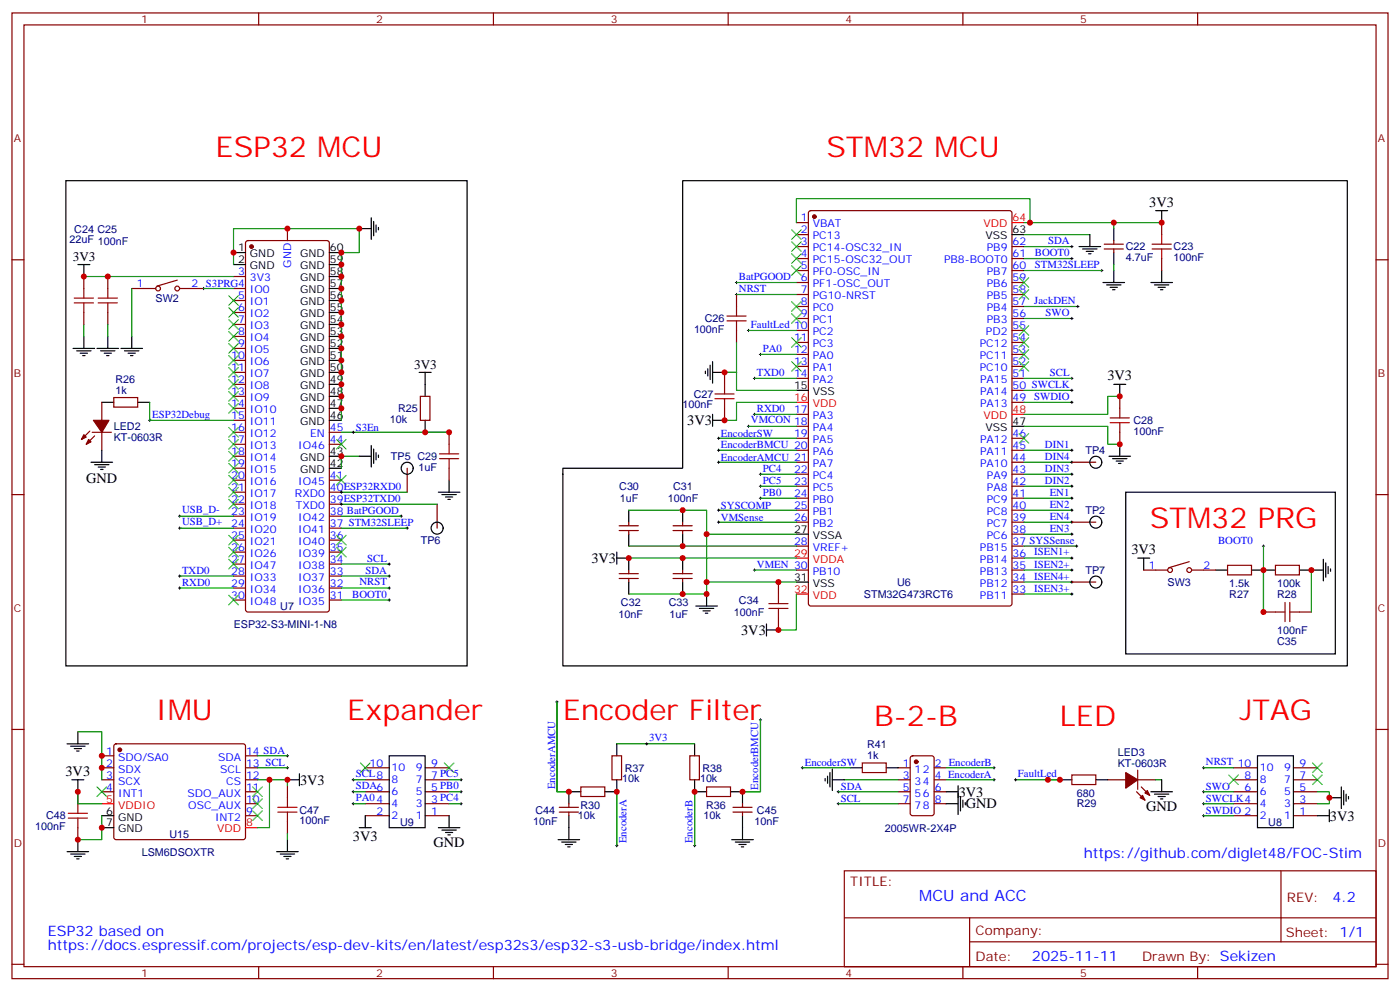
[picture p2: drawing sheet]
<svg xmlns="http://www.w3.org/2000/svg" width="412mm" height="292mm" viewBox="0 0 412 292" stroke-linecap="round" stroke-linejoin="round" font-family="sans-serif">
<g fill="none" stroke="#870000" stroke-width=".35">
<path d="M3.5 3.8h405.4v284.3h-405.4zM7.1 7.3h398.2v277.3h-398.2zM76.2 3.8v3.5M145.3 3.8v3.5M214.5 3.8v3.5M283.6 3.8v3.5M352.8 3.8v3.5M3.5 76.5h3.6M72.6 71l.4-.2h23.3l.7 .5v108.2l-.2 .5-.5 .2h-23.3l-.5-.2-.2-.5v-108zM84.7 67.3v3.5M234.6 65.5h3.5M234.6 69.1h3.5"/>
<path d="M234.6 72.6h3.5M234.6 76.1h3.5M234.6 79.7h3.5M238.4 62.2l.4-.2h58.6l.6 .4 .1 115.3-.5 .7h-58.8l-.6-.4-.1-115.3zM298.1 72.6h3.5M298.1 76.1h3.5M298.1 79.7h3.5M325.3 73.3h5.6M325.3 71.9h5.6M328.1 70.8v1.1M328.1 73.3v1.1M342.2 65.5v3.6"/>
<path d="M342.2 76.1v3.6M405.3 76.5h3.6M24.7 81.4v3.5M24.7 92v3.5M31.7 81.4v3.5M31.7 92v3.5M38.8 84.9h7.1M52.2 82.5l-6 1.7M52.9 84.9h7.1M68.8 81.4h3.5M68.8 84.9h3.5M68.8 88.5h3.5"/>
<path d="M68.8 92h3.5M68.8 95.5h3.5M68.8 99.1h3.5M217 86.7v3.5M217 97.3v3.5M234.6 83.2h3.5M234.6 86.7h3.5M234.6 90.2h3.5M234.6 93.8h3.5M234.6 97.3h3.5M298.1 83.2h3.5M298.1 86.7h3.5"/>
<path d="M298.1 90.2h3.5M298.1 93.8h3.5M298.1 97.3h3.5M30 118.5v5.3M33.5 117.1h7.1v2.8h-7.1zM68.8 102.6h3.5M68.8 106.1h3.5M68.8 109.6h3.5M68.8 113.2h3.5M68.8 116.7h3.5M123.8 116.7h2.8v7.1h-2.8zM213.4 109.6v3.6"/>
<path d="M234.6 100.8h3.5M234.6 104.4h3.5M234.6 107.9h3.5M234.6 111.4h3.5M298.1 100.8h3.5M298.1 104.4h3.5M298.1 107.9h3.5M298.1 111.4h3.5M298.1 118.5h3.5M298.1 114.9h3.5M329.8 116.7v3.5M26.5 126.9l-2.5 2.5"/>
<path d="M27.2 127.3h5.6M27.9 128.3l-2.5 2.5M30 127.3v5.3M68.8 120.2h3.5M68.8 123.8h3.5M68.8 127.3h3.5M68.8 130.8h3.5M68.8 134.3h3.5M68.8 137.9h3.5M97 127.3h3.5M97 130.8h3.5M119.9 137.9v7"/>
<path d="M132.3 127.3v3.5M132.3 137.9v3.5M213.4 120.2v3.6M234.6 122h3.5M234.6 125.5h3.5M234.6 129h3.5M234.6 132.6h3.5M234.6 136.1h3.5M234.6 139.6h3.5M298.1 129h3.5M298.1 132.6h3.5M298.1 136.1h3.5"/>
<path d="M298.1 139.6h3.5M315.7 136.1h7.1M329.8 127.3v3.5M3.5 145.6h3.6M68.8 141.4h3.5M68.8 144.9h3.5M68.8 148.4h3.5M68.8 152h3.5M68.8 155.5h3.5M68.8 159h3.5M97 141.4h3.5M97 144.9h3.5"/>
<path d="M97 148.4h3.5M97 152h3.5M97 155.5h3.5M97 159h3.5M128.8 148.4v7.1M182.4 154.8h5.6M182.4 156.2h5.6M185.2 153.7v1.1M185.2 156.2v1.1M198.3 154.8h5.6M198.3 156.2h5.6M201.1 153.7v1.1"/>
<path d="M201.1 156.2v1.1M234.6 143.2h3.5M234.6 146.7h3.5M234.6 150.2h3.5M234.6 153.7h3.5M298.1 143.2h3.5M298.1 146.7h3.5M298.1 150.2h3.5M298.1 153.7h3.5M298.1 157.3h3.5M315.7 153.7h7.1M405.3 145.6h3.6"/>
<path d="M68.8 162.6h3.5M68.8 166.1h3.5M68.8 169.6h3.5M68.8 173.1h3.5M68.8 176.7h3.5M97 162.6h3.5M97 166.1h3.5M97 169.6h3.5M97 173.1h3.5M97 176.7h3.5M182.4 168.9h5.6M182.4 170.3h5.6"/>
<path d="M185.2 167.9v1M185.2 170.3v1.1M198.3 168.9h5.6M198.3 170.3h5.6M201.1 167.9v1M201.1 170.3v1.1M229.3 171.4v3.5M234.6 160.8h3.5M234.6 167.9h3.5M298.1 160.8h3.5M298.1 167.9h3.5M298.1 174.9h3.5"/>
<path d="M298.1 171.4h3.5M298.1 164.3h3.5M315.7 171.4h7.1M336.9 167.9h7.1M350.3 165.4l-6 1.7M351 167.9h7.1M361.6 166.4h7.1v2.9h-7.1zM375.7 166.4h7.1v2.9h-7.1zM229.3 182v3.5M372.2 180.2h3.5M382.8 180.2h3.5M3.5 214.8h3.6"/>
<path d="M33.7 219.2l.5-.2h37.4l.5 .2 .2 .5v27.1l-.7 .4h-37.7l-.4-.7v-26.8zM405.3 214.8h3.6M22.9 233.1v3.5M30 226.1h3.5M30 229.6h3.5M30 233.1h3.5M30 222.5h3.5M72.3 226.1h3.5M72.3 229.6h3.5M72.3 233.1h3.5M72.3 236.6h3.5M72.3 222.5h3.5"/>
<path d="M84.7 231.4v3.5M107.6 226.1h7.1M107.6 229.6h7.1M107.6 233.1h7.1M107.6 236.6h7.1M125.2 226.1h7.1M125.2 229.6h7.1M125.2 233.1h7.1M125.2 236.6h7.1M164.7 237.7h5.7M164.7 239.1h5.7M167.6 236.6v1.1"/>
<path d="M167.6 239.1v1.1M171.1 231.7h7.1v2.8h-7.1zM180.3 222.5h2.8v7.1h-2.8zM203.2 222.5h2.8v7.1h-2.8zM208.1 231.7h7.1v2.8h-7.1zM215.9 237.7h5.6M215.9 239.1h5.6M218.7 236.6v1.1M218.7 239.1v1.1M254 224.6h7.1v2.9h-7.1zM264.6 226.1h3.5M264.6 229.6h3.5"/>
<path d="M264.6 233.1h3.5M264.6 236.6h3.5M268.3 222.7l.5-.2h5.7l.6 .5 .1 16.5-.5 .6-5.9 .1-.6-.5-.1-16.5zM275.2 226.1h3.5M275.2 229.6h3.5M275.2 233.1h3.5M275.2 236.6h3.5M315.7 228.2h7.1v2.8h-7.1zM326.3 229.6h5.3M334.8 233.1l2.5 2.5M335.1 229.6h5.3M335.1 226.8v5.6"/>
<path d="M336.2 231.7l2.5 2.5M363.4 226.1h7M363.4 229.6h7M363.4 233.1h7M363.4 236.6h7M381 226.1h7.1M381 229.6h7.1M381 233.1h7.1M381 236.6h7.1M22.9 243.7v3.5M72.3 240.2h3.5M84.7 241.9v3.6"/>
<path d="M107.6 240.2h7.1M125.2 240.2h7.1M248.7 256.4h156.6v28.2h-156.6zM363.4 240.2h7M377.3 256.4v20.9M381 240.2h7.1M248.7 270.2h156.5M285.6 277.3h119.6M285.6 270.2v14.2M3.5 283.9h3.6M76.2 284.6v3.5M145.3 284.6v3.5"/>
<path d="M214.5 284.6v3.5M283.6 284.6v3.5M352.8 284.6v3.5M405.3 283.9h3.6"/>
<circle cx="46.6" cy="84.9" r=".71"/>
<circle cx="52.2" cy="84.9" r=".71"/>
<circle cx="344.7" cy="167.9" r=".71"/>
<circle cx="350.3" cy="167.9" r=".71"/>
</g>
<g fill="#870000" stroke="#870000" stroke-width=".35">
<path d="M337.3 233.5l.7-.7 .7 1.4z"/>
<path d="M335.8 234.9l.7-.7 .8 1.4z"/>
<path d="M331.6 227.5l3.5 2.1-3.5 2.5z"/>
<path d="M26.1 129.4l.7 .7-1.4 .7z"/>
<path d="M24.7 128l.7 .7-1.4 .7z"/>
<path d="M27.5 123.8h4.6l-2.1 3.5z"/>
<circle cx="239.9" cy="63.8" r=".53"/>
<circle cx="74.1" cy="72.6" r=".53"/>
<circle cx="269.9" cy="224.3" r=".53"/>
<circle cx="35.3" cy="220.8" r=".53"/>
</g>
<g fill="none" stroke="#000" stroke-width=".35">
<path d="M19.4 53.2h118.2v142.9h-118.2zM201.1 53.2h195.8v142.9h-231.1v-58.2h35.3zM22.9 77.9h3.6M24.7 77.9v3.5M68.8 77.9h3.5M68.8 74.4h3.5M97 77.9h3.5M97 74.4h3.5M105.8 67.3h3.6M109.4 64.1v6.4M110.1 65.2v4.2M110.8 66.3v2.1"/>
<path d="M111.5 67v.7M298.1 69.1h3.5M317.9 72.6h6.3M318.9 73.3h4.2M320 74h2.1M320.7 74.7h.7M321 69.1v3.5M328.1 67.3v3.5M328.1 74.4v3.5M328.1 79.7v3.5M340.4 62h3.6M342.2 62v3.5"/>
<path d="M342.2 79.7v3.5M24.7 99.1v3.5M31.7 99.1v3.5M38.8 99.1v3.5M97 99.1h3.5M97 95.5h3.5M97 92h3.5M97 88.5h3.5M97 84.9h3.5M97 81.4h3.5M324.9 83.2h6.4M326 83.9h4.2"/>
<path d="M327 84.6h2.1M327.7 85.3h.7M339 83.2h6.4M340.1 83.9h4.2M341.1 84.6h2.2M341.8 85.3h.7M21.5 102.6h6.4M22.6 103.3h4.2M23.6 104h2.2M24.3 104.7h.7M28.6 102.6h6.3M29.6 103.3h4.3"/>
<path d="M30 118.5h3.5M30.7 104h2.1M31.4 104.7h.7M35.6 102.6h6.4M36.7 103.3h4.2M37.7 104h2.2M38.5 104.7h.7M40.6 118.5h3.5M97 113.2h3.5M97 116.7h3.5M97 109.6h3.5M97 106.1h3.5"/>
<path d="M97 102.6h3.5M123.5 109.6h3.5M125.2 109.6v7.1M207.8 109.3v.7M208.5 108.6v2.1M209.2 107.5v4.3M209.9 109.6h3.5M209.9 106.5v6.3M234.6 114.9h3.5M328.1 113.2h3.5M329.8 113.2v3.5M26.8 136.1h6.4"/>
<path d="M27.9 136.8h4.2M28.9 137.5h2.1M29.6 138.2h.7M30 132.6v3.5M97 137.9h3.5M97 134.3h3.5M97 123.8h3.5M97 120.2h3.5M105.8 134.3h3.6M109.4 131.2v6.3M110.1 132.2v4.3M110.8 133.3v2.1"/>
<path d="M111.5 134v.7M125.2 123.8v3.5M209.9 123.8h3.5M209.9 122v3.5M298.1 125.5h3.5M326.7 134.3h6.3M327.7 135h4.3M328.8 135.7h2.1M329.5 136.5h.7M329.8 130.8v3.5M129.1 144.9h6.4M130.2 145.6h4.2"/>
<path d="M131.2 146.3h2.1M131.9 147h.7M132.3 141.4v3.5M185.2 150.2v3.5M185.2 157.3v3.5M201.1 150.2v3.5M201.1 157.3v3.5M234.6 157.3h3.5M331.6 144.9h61.7v47.6h-61.7zM181.7 164.3h3.5v3.6M181.7 162.6v3.5M185.2 171.4v3.5"/>
<path d="M201.1 164.3v3.6M201.1 171.4v3.5M205 178.4h6.3M206 179.1h4.3M207.1 179.8h2.1M208.1 174.9v3.5M234.6 171.4h3.5M335.1 164.3h3.6M336.9 164.3v3.6M358.1 167.9h3.5M368.7 167.9h7M382.8 167.9h7"/>
<path d="M389.8 164.7v6.3M390.5 165.7v4.3M391.2 166.8v2.1M391.9 167.5v.7M207.8 180.6h.7M225.8 185.5h3.5M225.8 183.7v3.6M19.8 219h6.3M20.8 219.7h4.2M22.9 215.5v3.5M181.7 219v3.5M204.6 219v3.5"/>
<path d="M21.2 229.6h3.5M21.9 220.4h2.1M22.6 221.1h.7M22.9 229.6v3.5M84.7 229.6h3.5M88.2 227.8v3.6M114.7 222.5h10.5v21.2h-10.5zM171.1 233.1h-3.5v3.5M181.7 229.6v3.5h-3.5M204.6 229.6v3.5h3.5M215.2 233.1h3.5v3.5M243.1 229.2v.7"/>
<path d="M243.8 228.5v2.1M244.5 227.5v4.2M245.2 229.6h3.5M245.2 226.4v6.4M250.5 226.1h3.5M261.1 226.1h3.5M278.7 233.1h3.5M278.7 236.6h3.5M282.2 231.4v8.4M282.9 234.5v4.3M283.6 235.6v2.1M284.3 236.3v.7"/>
<path d="M312.2 229.6h3.5M322.8 229.6h3.5M339 233.1h6.4M340.1 233.8h4.2M341.1 234.5h2.2M341.8 235.2h.7M342.2 229.6v3.5M370.4 222.5h10.6v21.2h-10.6zM391.6 238.4v3.5M391.6 234.9h3.5M395.1 231.7v6.4M395.8 232.8v4.2"/>
<path d="M396.5 233.8v2.1M397.2 234.5v.7M19.8 250.8h6.3M20.8 251.5h4.2M21.9 252.2h2.1M22.6 252.9h.7M22.9 247.2v3.6M30 240.2h3.5M30 243.7h3.5M81.5 250.8h6.3M82.5 251.5h4.3M83.6 252.2h2.1"/>
<path d="M84.3 252.9h.7M84.7 247.2v3.6M105.8 243.7h3.6M107.6 240.2v3.5M129.1 243.7h6.4M130.2 244.4h4.2M131.2 245.1h2.1M131.9 245.8h.7M132.3 240.2v3.5M164.4 247.2h6.3M165.5 247.9h4.2M166.5 248.6h2.1"/>
<path d="M167.2 249.3h.7M167.6 240.2v7M215.5 247.2h6.4M216.6 247.9h4.2M217.7 248.6h2.1M218.4 249.3h.7M218.7 240.2v7M388.1 240.2h3.5"/>
<circle cx="119.9" cy="137.9" r="1.76"/>
<circle cx="322.8" cy="136.1" r="1.76"/>
<circle cx="128.8" cy="155.5" r="1.76"/>
<circle cx="322.8" cy="153.7" r="1.76"/>
<circle cx="322.8" cy="171.4" r="1.76"/>
</g>
<path d="M298.1 65.5h3.5M234.6 118.5h3.5M298.1 122h3.5M234.6 164.3h3.5M234.6 174.9h3.5M30 236.6h3.5M72.3 243.7h3.5" fill="none" stroke="#f00" stroke-width=".35"/>
<g fill="none" stroke="#000" stroke-width=".29">
<path d="M315.4 76.1h.7M315.4 72.6h.7M315.7 72.2v.8M315.7 75.8v.7M324.2 79.7h.7M324.6 79.3v.7M59.6 84.9h.7M60 84.6v.7M216.6 86.7h.7M216.6 83.2h.7M217 82.8v.7M217 86.4v.7"/>
<path d="M220.1 97.3h.7M220.5 96.9v.7M315.4 93.8h.7M315.7 93.4v.7M317.1 90.2h.8M317.5 89.9v.7M221.9 111.4h.7M222.2 111.1v.7M223.7 104.4h.7M224 104v.7M315.4 118.5h.7M315.4 114.9h.7"/>
<path d="M315.4 111.4h.7M315.7 111.1v.7M315.7 114.6v.7M315.7 118.1v.7M43.7 123.8h.7M44.1 123.4v.7M103.7 127.3h.7M104.1 126.9v.7M211.3 132.6h.7M211.3 136.1h.7M211.3 129h.7M211.7 128.7v.7"/>
<path d="M211.7 132.2v.7M211.7 135.7v.8M220.1 125.5h.7M220.5 125.2v.7M221.9 122h.7M222.2 121.6v.7M223.7 139.6h.7M224 139.3v.7M315.4 132.6h.7M315.4 136.1h.7M315.4 139.6h.7M315.7 132.2v.7"/>
<path d="M315.7 135.7v.8M315.7 139.3v.7M52.6 152h.7M52.6 155.5h.7M52.9 151.6v.7M52.9 155.2v.7M100.2 144.9h.7M100.2 148.4h.7M100.5 144.6v.7M100.5 148.1v.7M117.8 152h.7M118.2 151.6v.7"/>
<path d="M119.6 155.5h.7M119.9 155.2v.7M211.3 153.7h.7M211.3 150.2h.7M211.7 149.9v.7M211.7 153.4v.7M223.7 146.7h.7M223.7 143.2h.7M224 142.8v.7M224 146.3v.7M315.4 153.7h.7M315.4 150.2h.7"/>
<path d="M315.4 157.3h.7M315.4 146.7h.7M315.4 143.2h.7M315.7 142.8v.7M315.7 146.3v.7M315.7 149.9v.7M315.7 153.4v.7M315.7 156.9v.7M52.6 169.6h.7M52.6 173.1h.7M52.9 169.3v.7M52.9 172.8v.7"/>
<path d="M114.3 169.6h.7M114.3 173.1h.7M114.3 176.7h.7M114.3 166.1h.7M114.7 165.7v.7M114.7 169.3v.7M114.7 172.8v.7M114.7 176.3v.7M221.9 167.9h.7M222.2 167.5v.7M315.4 167.9h.7M315.4 164.3h.7"/>
<path d="M315.4 171.4h.7M315.4 174.9h.7M315.7 164v.7M315.7 167.5v.7M315.7 171v.7M315.7 174.6v.7M316.8 160.8h.7M317.1 160.4v.7M371.8 160.8h.7M372.2 160.4v.7M163.7 206.7h.7M164 206.3v.7"/>
<path d="M190.1 219h.8M190.5 218.7v.7M223.7 211.9h.7M224 211.6v.7M84.3 226.1h.7M84.3 222.5h.7M84.7 222.2v.7M84.7 225.7v.7M103.7 236.6h.7M103.7 233.1h.7M103.7 229.6h.7M104.1 229.2v.7"/>
<path d="M104.1 232.8v.7M104.1 236.3v.7M135.5 236.6h.7M135.5 233.1h.7M135.5 229.6h.7M135.8 229.2v.7M135.8 232.8v.7M135.8 236.3v.7M236 226.1h.7M236.4 225.7v.7M246.6 236.6h.7M246.6 233.1h.7"/>
<path d="M246.9 232.8v.7M246.9 236.3v.7M292.5 226.1h.7M292.5 229.6h.7M292.8 225.7v.7M292.8 229.2v.7M298.8 229.6h.7M299.2 229.2v.7M354.2 226.1h.7M354.2 236.6h.7M354.2 233.1h.7M354.5 225.7v.7"/>
<path d="M354.5 232.8v.7M354.5 236.3v.7M354.5 239.8v.7M181.3 249h.7M181.7 248.6v.7M204.3 249h.7M204.6 248.6v.7M354.2 240.2h.7"/>
</g>
<g fill="none" stroke="#a10000" stroke-width=".35">
<path d="M339.4 71.9h5.6M339.4 73.3h5.6M342.2 69.1v2.8M342.2 73.3v2.8M21.9 87.8h5.6M21.9 89.2h5.6M24.7 84.9v2.9M24.7 89.2v2.8M28.9 87.8h5.7M28.9 89.2h5.7M31.7 84.9v2.9M31.7 89.2v2.8"/>
<path d="M214.1 93.1h5.7M214.1 94.5h5.7M217 90.2v2.9M217 94.5v2.8M210.6 116h5.7M210.6 117.4h5.7M213.4 113.2v2.8M213.4 117.4v2.8M129.5 135h5.6M129.5 133.6h5.6M132.3 130.8v2.8M132.3 135v2.9"/>
<path d="M327 123h5.7M327 124.5h5.7M329.8 120.2v2.8M329.8 124.5v2.8M226.5 177.7h5.6M226.5 179.1h5.6M229.3 174.9v2.8M229.3 179.1v2.9M378.5 177.4v5.6M379.9 177.4v5.6M375.7 180.2h2.8M379.9 180.2h2.9"/>
<path d="M20.1 239.5h5.7M22.9 236.6v2.9M81.8 239.1h5.7M81.8 237.7h5.7M84.7 234.9v2.8M84.7 239.1v2.8M20.1 240.9h5.7M22.9 240.9v2.8"/>
</g>
<g fill="none" stroke="#3c3" stroke-width=".35">
<path d="M233.2 67.7l2.8 2.8M233.2 71.2l2.8 2.8M233.2 74.7l2.8 2.8M233.2 78.2l2.8 2.9M236 67.7l-2.8 2.8M236 71.2l-2.8 2.8M236 74.7l-2.8 2.8M236 78.2l-2.8 2.9M67.4 94.1l2.8 2.8M67.4 90.6l2.8 2.8M67.4 97.6l2.8 2.9M67.4 87.1l2.8 2.8"/>
<path d="M70.2 94.1l-2.8 2.8M70.2 90.6l-2.8 2.8M70.2 97.6l-2.8 2.9M70.2 87.1l-2.8 2.8M233.2 88.8l2.8 2.9M233.2 92.4l2.8 2.8M233.2 99.4l2.8 2.8M236 88.8l-2.8 2.9M236 92.4l-2.8 2.8M236 99.4l-2.8 2.8M300.2 85.3l2.8 2.8M300.2 95.9l2.8 2.8"/>
<path d="M300.2 81.8l2.8 2.8M300.2 99.4l2.8 2.8M303 85.3l-2.8 2.8M303 95.9l-2.8 2.8M303 81.8l-2.8 2.8M303 99.4l-2.8 2.8M67.4 118.8l2.8 2.8M67.4 115.3l2.8 2.8M67.4 111.8l2.8 2.8M67.4 104.7l2.8 2.8M67.4 108.2l2.8 2.9M67.4 101.2l2.8 2.8"/>
<path d="M70.2 118.8l-2.8 2.8M70.2 115.3l-2.8 2.8M70.2 111.8l-2.8 2.8M70.2 104.7l-2.8 2.8M70.2 108.2l-2.8 2.9M70.2 101.2l-2.8 2.8M233.2 106.5l2.8 2.8M236 106.5l-2.8 2.8M300.2 106.5l2.8 2.8M300.2 102.9l2.8 2.9M303 106.5l-2.8 2.8M303 102.9l-2.8 2.9"/>
<path d="M67.4 140l2.8 2.8M67.4 136.5l2.8 2.8M67.4 132.9l2.8 2.8M67.4 129.4l2.8 2.8M67.4 125.9l2.8 2.8M70.2 140l-2.8 2.8M70.2 136.5l-2.8 2.8M70.2 132.9l-2.8 2.8M70.2 129.4l-2.8 2.8M70.2 125.9l-2.8 2.8M99.1 140l2.9 2.8M99.1 129.4l2.9 2.8"/>
<path d="M102 140l-2.9 2.8M102 129.4l-2.9 2.8M300.2 127.6l2.8 2.9M303 127.6l-2.8 2.9M67.4 157.6l2.8 2.8M67.4 143.5l2.8 2.8M67.4 147l2.8 2.9M70.2 157.6l-2.8 2.8M70.2 143.5l-2.8 2.8M70.2 147l-2.8 2.9M99.1 157.6l2.9 2.8M102 157.6l-2.9 2.8"/>
<path d="M67.4 161.1l2.8 2.9M67.4 164.7l2.8 2.8M67.4 175.3l2.8 2.8M70.2 161.1l-2.8 2.9M70.2 164.7l-2.8 2.8M70.2 175.3l-2.8 2.8M99.1 161.1l2.9 2.9M102 161.1l-2.9 2.9M28.6 231.7l2.8 2.8M31.4 231.7l-2.8 2.8M74.4 238.8l2.9 2.8M74.4 231.7l2.9 2.8"/>
<path d="M74.4 235.2l2.9 2.9M77.3 238.8l-2.9 2.8M77.3 231.7l-2.9 2.8M77.3 235.2l-2.9 2.9M106.2 224.6l2.8 2.9M109 224.6l-2.8 2.9M130.9 224.6l2.8 2.9M133.7 224.6l-2.8 2.9M361.9 228.2l2.9 2.8M364.8 228.2l-2.9 2.8M386.6 224.6l2.9 2.9M386.6 228.2l2.9 2.8"/>
<path d="M389.5 224.6l-2.9 2.9M389.5 228.2l-2.9 2.8"/>
</g>
<g fill="none" stroke="#008700" stroke-width=".35">
<path d="M68.8 77.9v-10.6h37v7.1h-5.3v49.4M234.6 65.5v-7h68.8v7M301.6 69.1h19.4M301.6 65.5h40.6M301.6 76.1h14.1M301.6 72.6h14.1M301.6 79.7h23M328.1 65.5v1.8M328.1 77.9v1.8M24.7 81.4h44.1M24.7 95.5v3.6M31.7 95.5v3.6"/>
<path d="M38.8 84.9v14.2M60 84.9h8.8M217 83.2h17.6M217 86.7h17.6M220.5 97.3h14.1M301.6 93.8h14.1M301.6 90.2h15.9M44.1 118.5v5.3h24.7M217 100.8v8.8h-3.6h3.6v5.3h17.6M222.2 111.4h12.4M224 104.4h10.6M234.6 118.5h-17.6v5.3h-3.6"/>
<path d="M301.6 118.5h14.1M301.6 114.9h14.1M301.6 111.4h14.1M329.8 116.7h-3.5v5.3h-24.7M100.5 127.3h31.8M105.8 134.3h-5.3v3.6M211.7 136.1h22.9M211.7 132.6h22.9M211.7 129h22.9M220.5 125.5h14.1M222.2 122h12.4M224 139.6h10.6"/>
<path d="M301.6 125.5h24.7v5.3h3.5M301.6 139.6h14.1M301.6 136.1h14.1M301.6 132.6h14.1M52.9 152h15.9M52.9 155.5h15.9M100.5 152h17.7M100.5 155.5h19.4M100.5 144.9h19.4M100.5 148.4h28.3M185.2 150.2h22.9v7.1h26.5M208.1 157.3v17.6h-22.9"/>
<path d="M211.7 153.7h22.9M211.7 150.2h22.9M224 146.7h10.6M224 143.2h10.6M301.6 157.3h14.1M301.6 153.7h14.1M301.6 150.2h14.1M301.6 146.7h14.1M301.6 143.2h14.1M52.9 169.6h15.9M52.9 173.1h15.9M100.5 166.1h14.2"/>
<path d="M100.5 169.6h14.2M100.5 173.1h14.2M100.5 176.7h14.2M185.2 164.3h49.4M185.2 160.8h49.4M208.1 171.4h26.5M222.2 167.9h12.4M234.6 174.9v10.6h-5.3M301.6 174.9h14.1M301.6 171.4h14.1M301.6 167.9h14.1M301.6 164.3h14.1"/>
<path d="M301.6 160.8h15.5M372.2 160.8v19.4M386.3 167.9v12.3M22.9 215.5h7.1v14.1M164 206.7v26.4h3.6M181.7 219h22.9M224 211.9v21.2h-5.3M22.9 233.1v3.5h7.1M75.8 229.6h3.6v14.1h-3.6M75.8 226.1h8.9M75.8 222.5h8.9M79.4 229.6h5.3v1.8"/>
<path d="M104.1 233.1h3.5M104.1 236.6h3.5M104.1 229.6h3.5M132.3 233.1h3.5M132.3 236.6h3.5M132.3 229.6h3.5M181.7 233.1v15.9M204.6 233.1v15.9M236.4 226.1h14.1M246.9 233.1h17.7M246.9 236.6h17.7M248.7 229.6h15.9"/>
<path d="M278.7 229.6h14.1M278.7 226.1h14.1M299.2 229.6h13M340.4 229.6h1.8M354.5 233.1h8.9M354.5 236.6h8.9M354.5 226.1h8.9M388.1 233.1h3.5v3.5h-3.5M30 240.2v7h-7.1M84.7 245.5v1.7M354.5 240.2h8.9"/>
</g>
<g fill="#c00">
<circle cx="303.4" cy="65.5" r=".88"/>
<circle cx="328.1" cy="65.5" r=".88"/>
<circle cx="372.2" cy="167.9" r=".88"/>
<circle cx="342.2" cy="65.5" r=".88"/>
<circle cx="386.3" cy="167.9" r=".88"/>
<circle cx="125.2" cy="127.3" r=".88"/>
<circle cx="391.6" cy="234.9" r=".88"/>
<circle cx="213.4" cy="123.8" r=".88"/>
<circle cx="105.8" cy="67.3" r=".88"/>
<circle cx="229.3" cy="185.5" r=".88"/>
<circle cx="201.1" cy="150.2" r=".88"/>
<circle cx="201.1" cy="160.8" r=".88"/>
<circle cx="201.1" cy="174.9" r=".88"/>
<circle cx="185.2" cy="164.3" r=".88"/>
<circle cx="201.1" cy="164.3" r=".88"/>
<circle cx="213.4" cy="109.6" r=".88"/>
<circle cx="229.3" cy="171.4" r=".88"/>
<circle cx="208.1" cy="157.3" r=".88"/>
<circle cx="208.1" cy="174.9" r=".88"/>
<circle cx="208.1" cy="171.4" r=".88"/>
<circle cx="24.7" cy="81.4" r=".88"/>
<circle cx="31.8" cy="81.4" r=".88"/>
<circle cx="132.3" cy="127.3" r=".88"/>
<circle cx="372.2" cy="180.2" r=".88"/>
<circle cx="312.2" cy="229.6" r=".88"/>
<circle cx="308.7" cy="229.6" r=".88"/>
<circle cx="181.7" cy="233.1" r=".88"/>
<circle cx="204.6" cy="233.1" r=".88"/>
<circle cx="218.7" cy="233.1" r=".88"/>
<circle cx="167.6" cy="233.1" r=".88"/>
<circle cx="84.7" cy="67.3" r=".88"/>
<circle cx="100.5" cy="74.4" r=".88"/>
<circle cx="100.5" cy="77.9" r=".88"/>
<circle cx="100.5" cy="81.4" r=".88"/>
<circle cx="100.5" cy="84.9" r=".88"/>
<circle cx="100.5" cy="88.5" r=".88"/>
<circle cx="100.5" cy="92" r=".88"/>
<circle cx="100.5" cy="95.5" r=".88"/>
<circle cx="100.5" cy="99.1" r=".88"/>
<circle cx="100.5" cy="102.6" r=".88"/>
<circle cx="100.5" cy="106.1" r=".88"/>
<circle cx="100.5" cy="109.6" r=".88"/>
<circle cx="100.5" cy="113.2" r=".88"/>
<circle cx="100.5" cy="116.7" r=".88"/>
<circle cx="100.5" cy="120.2" r=".88"/>
<circle cx="100.5" cy="134.3" r=".88"/>
<circle cx="68.8" cy="74.4" r=".88"/>
<circle cx="329.8" cy="116.7" r=".88"/>
<circle cx="329.8" cy="130.8" r=".88"/>
<circle cx="30" cy="226.1" r=".88"/>
<circle cx="30" cy="222.5" r=".88"/>
<circle cx="22.9" cy="233.1" r=".88"/>
<circle cx="22.9" cy="247.2" r=".88"/>
<circle cx="30" cy="243.7" r=".88"/>
<circle cx="79.4" cy="229.6" r=".88"/>
<circle cx="84.7" cy="229.6" r=".88"/>
</g>
<g font-size="8.5" fill="#f00">
<text x="63.5" y="46.1">ESP32 MCU</text>
<text x="243.4" y="46.1">STM32 MCU</text>
<text x="338.7" y="155.5">STM32 PRG</text>
<text x="45.9" y="211.9">IMU</text>
<text x="102.3" y="211.9">Expander</text>
<text x="165.8" y="211.9">Encoder Filter</text>
<text x="257.5" y="213.7">B-2-B</text>
<text x="312.2" y="213.7">LED</text>
<text x="365.1" y="211.9">JTAG</text>
</g>
<text font-size="4.6" fill="#00f" x="270.8" y="265.4">MCU and ACC</text>
<g font-size="4.2">
<text x="338.6" y="61">3V3</text>
<text x="326.2" y="112">3V3</text>
<text x="202.4" y="125.2">3V3</text>
<text x="25.4" y="142.2">GND</text>
<text x="174.2" y="165.8">3V3</text>
<text x="333.3" y="163.2">3V3</text>
<text x="218.3" y="186.9">3V3</text>
<text x="19.3" y="228.5">3V3</text>
<text x="88.4" y="231">3V3</text>
<text x="282.4" y="234.6">3V3</text>
<text x="284.5" y="238">GND</text>
<text x="337.6" y="238.8">GND</text>
<text x="391.8" y="241.6">3V3</text>
<text x="104" y="247.7">3V3</text>
<text x="127.7" y="249.3">GND</text>
</g>
<g font-size="4.2" fill="#00f">
<text x="319.3" y="252.5">https://github.com/diglet48/FOC-Stim</text>
<text x="392.5" y="265.7">4.2</text>
<text x="14.1" y="275.4">ESP32 based on</text>
<text x="14.1" y="279.7">https://docs.espressif.com/projects/esp-dev-kits/en/latest/esp32s3/esp32-s3-usb-bridge/index.html</text>
<text x="304" y="283">2025-11-11</text>
</g>
<g font-size="3.9">
<text x="21.5" y="76.9">3V3</text>
<text x="122" y="108.6">3V3</text>
</g>
<g font-size="3.9" fill="#800">
<text x="250.5" y="261">TITLE:</text>
<text x="379.1" y="265.7">REV:</text>
<text x="287.4" y="275.2">Company:</text>
<text x="378.7" y="275.8">Sheet: 1/1</text>
<text x="287.4" y="282.9">Date:</text>
<text x="336.4" y="282.9">Drawn By: Sekizen</text>
</g>
<g font-size="3.2" fill="#800">
<text x="41.6" y="6.8">1</text>
<text x="110.8" y="6.8">2</text>
<text x="179.9" y="6.8">3</text>
<text x="249.1" y="6.8">4</text>
<text x="318.2" y="6.8">5</text>
<text x="4.1" y="41.9">A</text>
<text x="405.9" y="41.9">A</text>
<text x="4.1" y="111.1">B</text>
<text x="405.9" y="111.1">B</text>
<text x="4.1" y="180.2">C</text>
<text x="405.9" y="180.2">C</text>
<text x="4.1" y="249.3">D</text>
<text x="405.9" y="249.3">D</text>
<text x="41.6" y="287.6">1</text>
<text x="110.8" y="287.6">2</text>
<text x="179.9" y="287.6">3</text>
<text x="249.1" y="287.6">4</text>
<text x="318.2" y="287.6">5</text>
</g>
<g font-size="3.2" fill="#00f">
<text x="235.9" y="65.2">1</text>
<text x="235.9" y="68.7">2</text>
<text x="239.4" y="67">VBAT</text>
<text x="239.4" y="70.5">PC13</text>
<text x="308.7" y="72">SDA</text>
<text x="235.9" y="72.2">3</text>
<text x="235.9" y="75.8">4</text>
<text x="239.4" y="74">PC14-OSC32_IN</text>
<text x="239.4" y="77.5">PC15-OSC32_OUT</text>
<text x="278.1" y="77.5">PB8-BOOT0</text>
<text x="290.7" y="74">PB9</text>
<text x="298.3" y="75.8">61</text>
<text x="298.3" y="72.2">62</text>
<text x="304.8" y="75.5">BOOT0</text>
<text x="70.1" y="81.1">3</text>
<text x="73.6" y="82.8">3V3</text>
<text x="85.7" y="78.8" transform="rotate(-90 85.7 78.8)">GND</text>
<text x="217.7" y="82.5">BatPGOOD</text>
<text x="235.9" y="79.3">5</text>
<text x="235.9" y="82.8">6</text>
<text x="239.4" y="81.1">PF0-OSC_IN</text>
<text x="290.7" y="81.1">PB7</text>
<text x="298.3" y="82.8">59</text>
<text x="298.3" y="79.3">60</text>
<text x="304.9" y="79">STM32SLEEP</text>
<text x="40.3" y="84.6">1</text>
<text x="56.4" y="84.6">2 S3PRG4</text>
<text x="70.1" y="88.1">5</text>
<text x="73.6" y="86.4">IO0</text>
<text x="73.6" y="89.9">IO1</text>
<text x="217.7" y="85.8">NRST</text>
<text x="235.9" y="86.4">7</text>
<text x="235.9" y="89.9">8</text>
<text x="239.4" y="84.6">PF1-OSC_OUT</text>
<text x="239.4" y="88.1">PG10-NRST</text>
<text x="290.7" y="88.1">PB5</text>
<text x="290.7" y="84.6">PB6</text>
<text x="298.3" y="89.9">57</text>
<text x="298.3" y="86.4">58</text>
<text x="304.7" y="89.6">JackDEN</text>
<text x="70.1" y="91.7">6</text>
<text x="70.1" y="95.2">7</text>
<text x="73.6" y="93.4">IO2</text>
<text x="235.9" y="93.4">9</text>
<text x="239.4" y="91.7">PC0</text>
<text x="239.4" y="95.2">PC1</text>
<text x="290.7" y="95.2">PB3</text>
<text x="290.7" y="91.7">PB4</text>
<text x="298.3" y="93.4">56</text>
<text x="308" y="93.1">SWO</text>
<text x="70.1" y="98.7">8</text>
<text x="73.6" y="96.9">IO3</text>
<text x="73.6" y="100.5">IO4</text>
<text x="221.2" y="96.6">FaultLed 10</text>
<text x="233.9" y="100.5">11</text>
<text x="239.4" y="98.7">PC2</text>
<text x="290.4" y="98.7">PD2</text>
<text x="298.3" y="100.5">54</text>
<text x="298.3" y="96.9">55</text>
<text x="68.1" y="105.8">10</text>
<text x="70.1" y="102.2">9</text>
<text x="73.6" y="104">IO5</text>
<text x="73.6" y="107.5">IO6</text>
<text x="224.7" y="103.6">PA0</text>
<text x="233.9" y="104">12</text>
<text x="233.9" y="107.5">13</text>
<text x="239.4" y="102.2">PC3</text>
<text x="239.4" y="105.8">PA0</text>
<text x="288.6" y="105.8">PC11</text>
<text x="288.6" y="102.2">PC12</text>
<text x="298.3" y="107.5">52</text>
<text x="298.3" y="104">53</text>
<text x="68.1" y="109.3">11</text>
<text x="68.1" y="112.8">12</text>
<text x="73.6" y="111.1">IO7</text>
<text x="223" y="110.7">TXD0</text>
<text x="233.9" y="111.1">14</text>
<text x="239.4" y="109.3">PA1</text>
<text x="239.4" y="112.8">PA2</text>
<text x="288.6" y="109.3">PC10</text>
<text x="288.7" y="112.8">PA15</text>
<text x="298.3" y="111.1">51</text>
<text x="309.3" y="110.8">SCL</text>
<text x="68.1" y="116.3">13</text>
<text x="68.1" y="119.9">14</text>
<text x="73.6" y="114.6">IO8</text>
<text x="73.6" y="118.1">IO9</text>
<text x="288.7" y="119.9">PA13</text>
<text x="288.7" y="116.3">PA14</text>
<text x="298.3" y="118.1">49</text>
<text x="298.3" y="114.6">50 SWCLK</text>
<text x="304.7" y="117.8">SWDIO</text>
<text x="44.8" y="123">ESP32Debug</text>
<text x="68.1" y="123.4">15</text>
<text x="73.6" y="121.6">IO10</text>
<text x="73.6" y="125.2">IO11</text>
<text x="221.2" y="124.6">VMCON 18</text>
<text x="223" y="121.3">RXD0</text>
<text x="233.9" y="121.6">17</text>
<text x="239.4" y="123.4">PA3</text>
<text x="68.1" y="126.9">16</text>
<text x="68.1" y="130.5">17</text>
<text x="73.6" y="128.7">IO12</text>
<text x="91.3" y="128.7">EN</text>
<text x="97.2" y="130.5">44</text>
<text x="97.2" y="126.9">45</text>
<text x="104.8" y="126.9">S3En</text>
<text x="212.4" y="131.9">EncoderBMCU 20</text>
<text x="212.4" y="128.7">EncoderSW</text>
<text x="233.9" y="128.7">19</text>
<text x="239.4" y="126.9">PA4</text>
<text x="239.4" y="130.5">PA5</text>
<text x="288.7" y="130.5">PA12</text>
<text x="298.3" y="128.7">46</text>
<text x="307.8" y="131.9">DIN1</text>
<text x="68.1" y="134">18</text>
<text x="68.1" y="137.5">19</text>
<text x="73.6" y="132.2">IO13</text>
<text x="73.6" y="135.7">IO14</text>
<text x="87.8" y="132.2">IO46</text>
<text x="212.4" y="135.7">EncoderAMCU 21</text>
<text x="239.4" y="134">PA6</text>
<text x="239.4" y="137.5">PA7</text>
<text x="288.7" y="137.5">PA10</text>
<text x="288.7" y="134">PA11</text>
<text x="298.3" y="135.7">44</text>
<text x="298.3" y="132.2">45</text>
<text x="307.8" y="135.5">DIN4</text>
<text x="68.1" y="141">20</text>
<text x="73.6" y="139.3">IO15</text>
<text x="73.6" y="142.8">IO16</text>
<text x="87.8" y="142.8">IO45</text>
<text x="97.2" y="141">41</text>
<text x="224.7" y="138.9">PC4</text>
<text x="224.7" y="142.5">PC5</text>
<text x="233.9" y="139.3">22</text>
<text x="233.9" y="142.8">23</text>
<text x="239.4" y="141">PC4</text>
<text x="290.7" y="141">PA9</text>
<text x="298.3" y="142.8">42</text>
<text x="298.3" y="139.3">43</text>
<text x="307.8" y="139">DIN3</text>
<text x="307.8" y="142.5">DIN2</text>
<text x="68.1" y="144.6">21</text>
<text x="68.1" y="148.1">22</text>
<text x="73.6" y="146.3">IO17</text>
<text x="73.6" y="149.9">IO18</text>
<text x="86.9" y="146.3">RXD0</text>
<text x="87.1" y="149.9">TXD0</text>
<text x="97.2" y="148.1">39ESP32TXD0</text>
<text x="97.2" y="144.6">40ESP32RXD0</text>
<text x="212.4" y="150">SYSCOMP</text>
<text x="224.7" y="146">PB0</text>
<text x="233.9" y="146.3">24</text>
<text x="233.9" y="149.9">25</text>
<text x="239.4" y="144.6">PC5</text>
<text x="239.4" y="148.1">PB0</text>
<text x="290.6" y="148.1">PC9</text>
<text x="290.7" y="144.6">PA8</text>
<text x="298.3" y="149.9">40</text>
<text x="298.3" y="146.3">41</text>
<text x="309.2" y="149.6">EN2</text>
<text x="309.2" y="146">EN1</text>
<text x="53.6" y="151.1">USB_D-</text>
<text x="53.6" y="154.6">USB_D+</text>
<text x="68.1" y="151.6">23</text>
<text x="68.1" y="155.2">24</text>
<text x="73.6" y="153.4">IO19</text>
<text x="87.8" y="153.4">IO42</text>
<text x="97.2" y="155.2">37 STM32SLEEP</text>
<text x="97.2" y="151.6">38 BatPGOOD</text>
<text x="212.4" y="153.5">VMSense</text>
<text x="233.9" y="153.4">26</text>
<text x="239.4" y="151.6">PB1</text>
<text x="239.4" y="155.2">PB2</text>
<text x="290.6" y="155.2">PC7</text>
<text x="290.6" y="151.6">PC8</text>
<text x="298.3" y="153.4">39</text>
<text x="309.2" y="153.1">EN4</text>
<text x="68.1" y="158.7">25</text>
<text x="73.6" y="156.9">IO20</text>
<text x="73.6" y="160.4">IO21</text>
<text x="87.8" y="160.4">IO40</text>
<text x="87.8" y="156.9">IO41</text>
<text x="97.2" y="158.7">36</text>
<text x="233.9" y="160.4">28</text>
<text x="290.6" y="158.7">PC6</text>
<text x="298.3" y="160.4">37 SYSSense</text>
<text x="298.3" y="156.9">38</text>
<text x="309.2" y="156.6">EN3</text>
<text x="358.8" y="160.2">BOOT0</text>
<text x="68.1" y="162.2">26</text>
<text x="68.1" y="165.7">27</text>
<text x="73.6" y="164">IO26</text>
<text x="73.6" y="167.5">IO47</text>
<text x="87.8" y="167.5">IO38</text>
<text x="87.8" y="164">IO39</text>
<text x="97.2" y="165.7">34</text>
<text x="97.2" y="162.2">35</text>
<text x="108.2" y="165.4">SCL</text>
<text x="223" y="167.2">VMEN 30</text>
<text x="239.4" y="162.2">VREF+</text>
<text x="288.7" y="165.7">PB14</text>
<text x="288.7" y="162.2">PB15</text>
<text x="298.3" y="167.5">35</text>
<text x="298.3" y="164">36</text>
<text x="304.6" y="167.2">ISEN2+</text>
<text x="304.6" y="163.4">ISEN1+</text>
<text x="338.4" y="167.5">1</text>
<text x="354.5" y="167.5">2</text>
<text x="53.6" y="168.9">TXD0</text>
<text x="53.6" y="172.4">RXD0</text>
<text x="68.1" y="169.3">28</text>
<text x="68.1" y="172.8">29</text>
<text x="73.6" y="171">IO33</text>
<text x="87.8" y="171">IO37</text>
<text x="97.2" y="172.8">32</text>
<text x="97.2" y="169.3">33</text>
<text x="105.9" y="172.3">NRST</text>
<text x="107.6" y="168.9">SDA</text>
<text x="239.4" y="169.3">PB10</text>
<text x="288.7" y="172.8">PB12</text>
<text x="288.7" y="169.3">PB13</text>
<text x="298.3" y="171">34</text>
<text x="304.6" y="170.7">ISEN4+</text>
<text x="68.1" y="176.3">30</text>
<text x="73.6" y="174.6">IO34</text>
<text x="73.6" y="178.1">IO48</text>
<text x="87.8" y="178.1">IO35</text>
<text x="87.8" y="174.6">IO36</text>
<text x="97.2" y="176.3">31</text>
<text x="103.8" y="176">BOOT0</text>
<text x="288.7" y="176.3">PB11</text>
<text x="298.3" y="174.6">33</text>
<text x="304.6" y="174.3">ISEN3+</text>
<text x="191.2" y="218.1">3V3</text>
<text x="31.3" y="222.2">1</text>
<text x="31.3" y="225.7">2</text>
<text x="34.8" y="223.9">SDO/SA0</text>
<text x="34.8" y="227.5">SDX</text>
<text x="64.2" y="223.9">SDA</text>
<text x="64.9" y="227.5">SCL</text>
<text x="72.5" y="225.7">13 SCL</text>
<text x="72.5" y="222.2">14 SDA</text>
<text x="108.9" y="225.7">10</text>
<text x="115.4" y="227.1">10</text>
<text x="122.5" y="227.1">9</text>
<text x="127" y="225.7">9</text>
<text x="237.1" y="225.4">EncoderSW</text>
<text x="265.9" y="225.7">1</text>
<text x="269.4" y="227.5">12</text>
<text x="275.3" y="225.7">2 EncoderB</text>
<text x="355.2" y="225.2">NRST 10</text>
<text x="371.1" y="227.1">10</text>
<text x="378.3" y="227.1">9</text>
<text x="382.8" y="225.7">9</text>
<text x="31.3" y="229.2">3</text>
<text x="31.3" y="232.8">4</text>
<text x="34.8" y="231">SCX</text>
<text x="66.6" y="231">CS</text>
<text x="72.5" y="232.8">11</text>
<text x="72.5" y="229.2">12</text>
<text x="104.8" y="228.9">SCL8</text>
<text x="104.8" y="232.4">SDA6</text>
<text x="115.4" y="230.6">8</text>
<text x="122.5" y="230.6">7</text>
<text x="127" y="229.2">7 PC5</text>
<text x="127" y="232.8">5 PB0</text>
<text x="163.6" y="232.3" transform="rotate(-90 163.6 232.3)">EncoderAMCU</text>
<text x="223.4" y="232.5" transform="rotate(-90 223.4 232.5)">EncoderBMCU</text>
<text x="247.6" y="232.5">SDA</text>
<text x="265.9" y="229.2">3</text>
<text x="265.9" y="232.8">5</text>
<text x="269.4" y="231">34</text>
<text x="275.3" y="232.8">6</text>
<text x="275.3" y="229.2">4 EncoderA</text>
<text x="299.9" y="228.9">FaultLed</text>
<text x="355.2" y="232.5">SWO</text>
<text x="366.6" y="229.2">8</text>
<text x="366.6" y="232.8">6</text>
<text x="371.1" y="230.6">8</text>
<text x="378.3" y="230.6">7</text>
<text x="382.8" y="229.2">7</text>
<text x="382.8" y="232.8">5</text>
<text x="34.8" y="234.5">INT1</text>
<text x="55.2" y="234.5">SDO_AUX</text>
<text x="55.4" y="238.1">OSC_AUX</text>
<text x="72.5" y="239.8">9</text>
<text x="72.5" y="236.3">10</text>
<text x="104.8" y="235.9">PA04</text>
<text x="110.9" y="239.8">2</text>
<text x="115.4" y="234.2">6</text>
<text x="115.4" y="237.7">4</text>
<text x="122.5" y="234.2">5</text>
<text x="122.5" y="237.7">3</text>
<text x="127" y="236.3">3 PC4</text>
<text x="127" y="239.8">1</text>
<text x="247.6" y="236">SCL</text>
<text x="265.9" y="236.3">7</text>
<text x="269.4" y="234.5">56</text>
<text x="269.4" y="238.1">78</text>
<text x="275.3" y="236.3">8</text>
<text x="355.2" y="239.5">SWDIO 2</text>
<text x="355.2" y="236">SWCLK4</text>
<text x="371.1" y="234.2">6</text>
<text x="371.1" y="237.7">4</text>
<text x="378.3" y="234.2">5</text>
<text x="378.3" y="237.7">3</text>
<text x="382.8" y="236.3">3</text>
<text x="382.8" y="239.8">1</text>
<text x="63.3" y="241.6">INT2</text>
<text x="115.4" y="241.2">2</text>
<text x="122.5" y="241.2">1</text>
<text x="371.1" y="241.2">2</text>
<text x="378.3" y="241.2">1</text>
<text x="184.5" y="248.3" transform="rotate(-90 184.5 248.3)">EncoderA</text>
<text x="204" y="248.3" transform="rotate(-90 204 248.3)">EncoderB</text>
</g>
<g font-size="3.2" fill="#f00">
<text x="298.3" y="65.2">64</text>
<text x="289.7" y="67">VDD</text>
<text x="233.9" y="118.1">16</text>
<text x="239.4" y="119.9">VDD</text>
<text x="289.7" y="123.4">VDD</text>
<text x="298.3" y="121.6">48</text>
<text x="233.9" y="164">29</text>
<text x="239.4" y="165.7">VDDA</text>
<text x="233.9" y="174.6">32</text>
<text x="239.4" y="176.3">VDD</text>
<text x="31.3" y="236.3">5</text>
<text x="34.8" y="238.1">VDDIO</text>
<text x="64" y="245.1">VDD</text>
<text x="72.5" y="243.3">8</text>
</g>
<g font-size="3.2" fill="#000080">
<text x="20.5" y="71.7">22uF 100nF</text>
<text x="21.9" y="68.5">C24 C25</text>
<text x="331.6" y="76.9">4.7uF</text>
<text x="331.6" y="73.7">C22</text>
<text x="345.7" y="76.9">100nF</text>
<text x="345.7" y="73.7">C23</text>
<text x="45.8" y="88.9">SW2</text>
<text x="207.6" y="94.9">C26</text>
<text x="204.4" y="98.1">100nF</text>
<text x="34" y="112.9">R26</text>
<text x="34" y="116">1k</text>
<text x="204.4" y="117.1">C27</text>
<text x="114.8" y="124.5">10k</text>
<text x="117.3" y="121.4">R25</text>
<text x="201.1" y="120.2">100nF</text>
<text x="333.9" y="124.9">C28</text>
<text x="33.5" y="129.8">KT-0603R</text>
<text x="33.5" y="126.6">LED2</text>
<text x="333.9" y="128.1">100nF</text>
<text x="115.2" y="135.5">TP5 C29</text>
<text x="319.8" y="133.7">TP4</text>
<text x="123.3" y="138.7">1uF</text>
<text x="182.4" y="144.3">C30</text>
<text x="182.6" y="147.8">1uF</text>
<text x="196.8" y="147.8">100nF</text>
<text x="198.3" y="144.3">C31</text>
<text x="319.8" y="151.4">TP2</text>
<text x="124" y="160.1">TP6</text>
<text x="264.2" y="172.5">U6</text>
<text x="319.8" y="169">TP7</text>
<text x="343.9" y="172.6">SW3</text>
<text x="362.1" y="172.8">1.5k</text>
<text x="376.2" y="172.8">100k</text>
<text x="82.6" y="179.6">U7</text>
<text x="182.9" y="178.4">C32</text>
<text x="197" y="178.4">C33</text>
<text x="217.7" y="177.8">C34</text>
<text x="254.5" y="176">STM32G473RCT6</text>
<text x="362.1" y="176">R27</text>
<text x="376.2" y="176">R28</text>
<text x="68.8" y="184.9">ESP32-S3-MINI-1-N8</text>
<text x="182.2" y="182">10nF</text>
<text x="197.2" y="182">1uF</text>
<text x="216.2" y="181.3">100nF</text>
<text x="376.2" y="186.5">100nF</text>
<text x="376.2" y="189.8">C35</text>
<text x="255.4" y="220.4">R41</text>
<text x="184" y="227.2">R37</text>
<text x="206.9" y="227.2">R38</text>
<text x="255.4" y="223.6">1k</text>
<text x="329.3" y="225.7">KT-0603R</text>
<text x="329.3" y="222.6">LED3</text>
<text x="183.3" y="230.4">10k</text>
<text x="206.2" y="230.4">10k</text>
<text x="88.2" y="239.5">C47</text>
<text x="157.7" y="239.5">C44</text>
<text x="171" y="238.1">R30</text>
<text x="208" y="238.1">R36</text>
<text x="223" y="239.5">C45</text>
<text x="317.2" y="234.5">680</text>
<text x="317.2" y="237.7">R29</text>
<text x="10.4" y="244.5">100nF</text>
<text x="13.6" y="241.3">C48</text>
<text x="88.2" y="242.7">100nF</text>
<text x="117.8" y="243.1">U9</text>
<text x="157" y="243">10nF</text>
<text x="170.2" y="241.3">10k</text>
<text x="207.3" y="241.3">10k</text>
<text x="222.3" y="243">10nF</text>
<text x="260.7" y="244.8">2005WR-2X4P</text>
<text x="373.6" y="243.1">U8</text>
<text x="41.8" y="251.9">LSM6DSOXTR</text>
<text x="49.9" y="246.6">U15</text>
</g>
<g font-size="3.2">
<text x="290.3" y="70.5">VSS</text>
<text x="298.3" y="68.7">63</text>
<text x="70.1" y="74">1</text>
<text x="70.1" y="77.5">2</text>
<text x="73.6" y="75.8">GND</text>
<text x="88.4" y="75.8">GND</text>
<text x="97.2" y="77.5">59</text>
<text x="97.2" y="74">60</text>
<text x="73.6" y="79.3">GND</text>
<text x="88.4" y="82.8">GND</text>
<text x="88.4" y="79.3">GND</text>
<text x="97.2" y="81.1">58</text>
<text x="88.4" y="89.9">GND</text>
<text x="88.4" y="86.4">GND</text>
<text x="97.2" y="88.1">56</text>
<text x="97.2" y="84.6">57</text>
<text x="88.4" y="93.4">GND</text>
<text x="97.2" y="95.2">54</text>
<text x="97.2" y="91.7">55</text>
<text x="88.4" y="100.5">GND</text>
<text x="88.4" y="96.9">GND</text>
<text x="97.2" y="98.7">53</text>
<text x="88.4" y="107.5">GND</text>
<text x="88.4" y="104">GND</text>
<text x="97.2" y="105.8">51</text>
<text x="97.2" y="102.2">52</text>
<text x="88.4" y="111.1">GND</text>
<text x="97.2" y="112.8">49</text>
<text x="97.2" y="109.3">50</text>
<text x="88.4" y="118.1">GND</text>
<text x="88.4" y="114.6">GND</text>
<text x="97.2" y="119.9">47</text>
<text x="97.2" y="116.3">48</text>
<text x="233.9" y="114.6">15</text>
<text x="239.4" y="116.3">VSS</text>
<text x="88.4" y="125.2">GND</text>
<text x="88.4" y="121.6">GND</text>
<text x="97.2" y="123.4">46</text>
<text x="298.3" y="125.2">47</text>
<text x="290.3" y="126.9">VSS</text>
<text x="88.4" y="135.7">GND</text>
<text x="97.2" y="137.5">42</text>
<text x="97.2" y="134">43</text>
<text x="88.4" y="139.3">GND</text>
<text x="233.9" y="156.9">27</text>
<text x="239.4" y="158.7">VSSA</text>
<text x="233.9" y="171">31</text>
<text x="239.4" y="172.8">VSS</text>
<text x="31.3" y="239.8">6</text>
<text x="31.3" y="243.3">7</text>
<text x="34.8" y="241.6">GND</text>
<text x="34.8" y="245.1">GND</text>
</g>
</svg>
